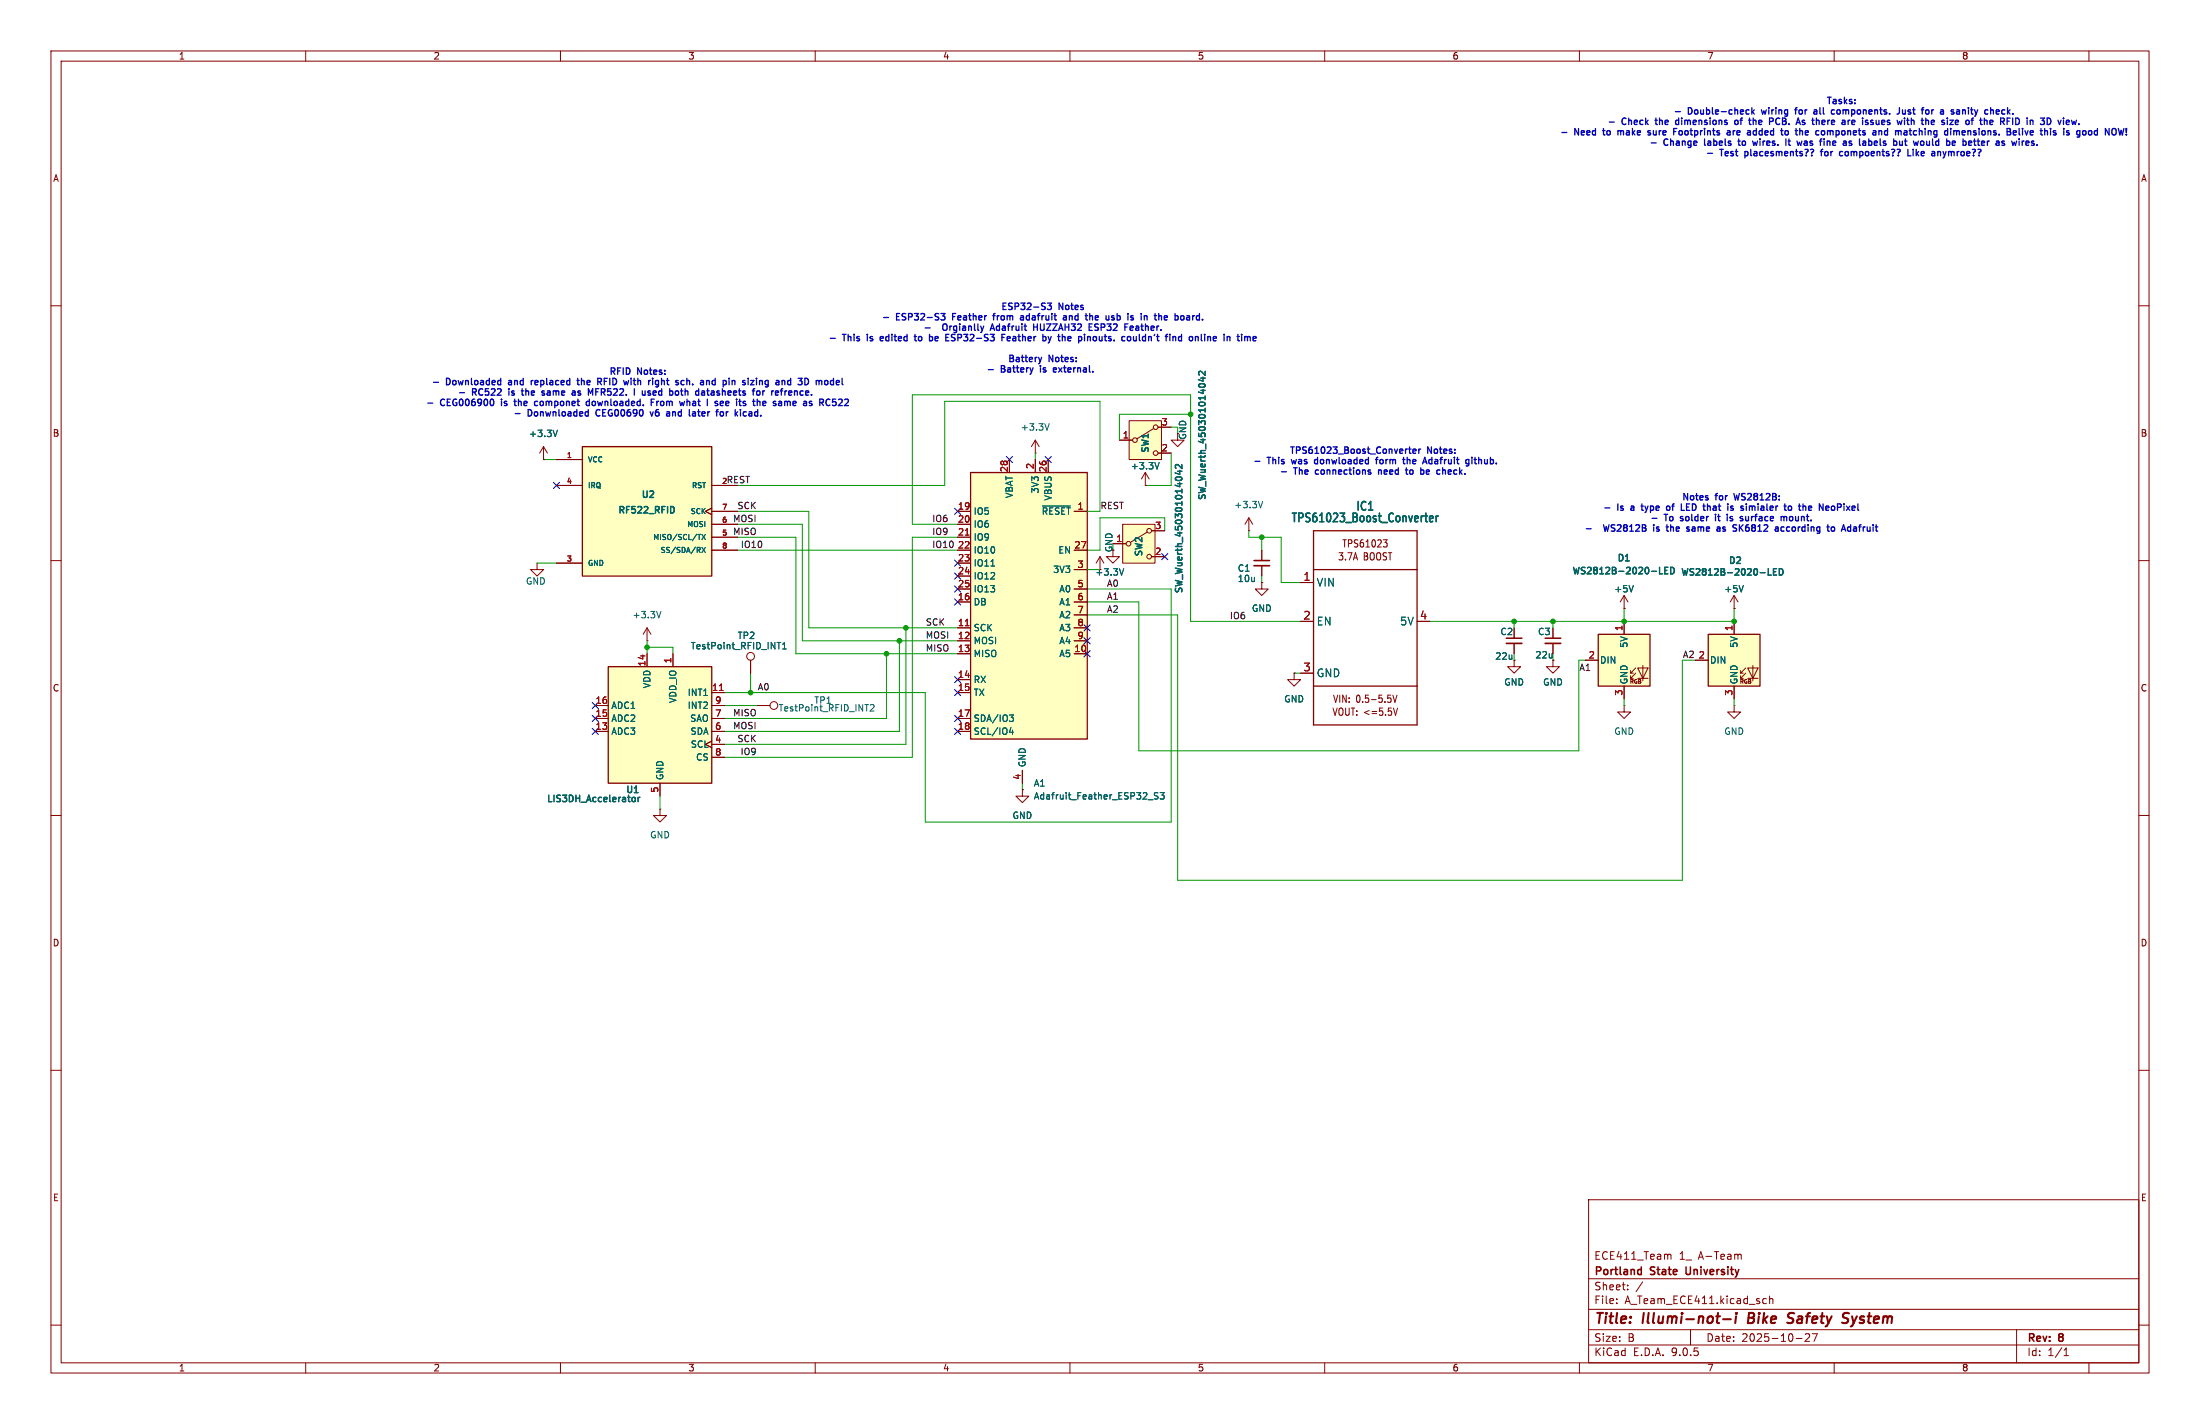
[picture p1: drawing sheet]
<svg xmlns="http://www.w3.org/2000/svg" width="432mm" height="279mm" viewBox="0 0 432 279" stroke-linecap="round" stroke-linejoin="round" font-family="sans-serif">
<g fill="none" stroke="#840000" stroke-width=".2">
<path d="M10 10h411.8v259.4h-411.8zM12 12h407.8v255.4h-407.8zM60 10v2M110 10v2M160 10v2M210 10v2M260 10v2M310 10v2M360 10v2M410 10v2M10 60h2M419.8 60h2"/>
<path d="M203.2 88.9h.1M203.2 86.4l-.8 1.2M203.2 86.4l.8 1.2M203.2 86.4v2.5M224.8 95.3h.1M224.8 92.7l-.8 1.3M224.8 92.7l.8 1.3M224.8 92.7v2.6M10 110h2M105.4 110.5v1.3h-1.3l1.3 1.2 1.3-1.2h-1.3M105.4 110.5h.1M215.9 109.2l-.8 1.3"/>
<path d="M215.9 109.2l.8 1.3M215.9 109.2v2.6M218.4 108v1.2h1.3l-1.3 1.3-1.2-1.3h1.2M419.8 110h2M127 125.7h.1M127 123.2l.8 1.3M127 123.2l-.8 1.3M127 123.2v2.5M340.4 138.4v1.3h1.2l-1.2 1.3-1.3-1.3h1.3M340.4 138.4h.1M10 160h2M419.8 160h2"/>
<path d="M10 210h2M419.8 210h2M311.8 235.4h108v32h-108zM10 260h2M311.8 256.9h108M311.8 250.9h108M317.3 255.6v.2M317.3 254.9v.1M319.5 252.9v.2M319.5 252.2v.1M322.4 251.5l-1.3 1.9M327.5 246.1l.5 .2v.8"/>
<path d="M341.3 246.1l.5 .2v.8M346.1 255.7h.6M346.1 254.9h.6M347.3 254.9l.2-.1 .4 .1 .1 .9M347.3 254.3v1.5M419.8 260h2M60 267.4v2M110 267.4v2M160 267.4v2M210 267.4v2M260 267.4v2M310 267.4v2"/>
<path d="M311.8 263.9h108M311.8 260.9h108M331.8 260.9v3M352.5 262.6h1.2M355.1 261.8v.5l-.8 .9h.9M356.7 261.7l-.7 1.5M360 267.4v2M395.8 260.9v6.5M405.1 266h.9M405.1 264.9l.4-.4v1.5M410 267.4v2"/>
</g>
<path d="M338.2 258.8h1.5M340.7 258.3l-.1 1.3M340.8 257.6v.2M343.3 257.6l-.2 2h.7M351.8 259.4a.85 .85 0 0 1-1 .1M351.9 257.6h-.5l-.3 .2a.45 .45 0 0 0 .2 .8l.5 .1M362 257.7h.9M362 258.6l.6 .1a.51 .51 0 0 1 .1 .6 .51 .51 0 0 1-.4 .3h-.5M363.5 260.2l-.2 .1" fill="none" stroke="#840000" stroke-width=".4"/>
<path d="M321.7 249.1h.4M322.1 248.6v1.5M322.1 250l-.4 .1M330.9 248.6l.1 1.3" fill="none" stroke="#840000" stroke-width=".3"/>
<path d="M205.9 83.1l-.4 1.3M227.5 90.7l-.4 1.3M129.7 120l-.4 1.2M220.6 111.6l-.5 1.2" fill="none" stroke="#006464" stroke-width=".2"/>
<path d="M220.3 102.9h6.4v7.6h-6.4z" fill="#ffffc2"/>
<g fill="none" stroke="#840000" stroke-width=".2">
<path d="M231.1 85.1v1.3h1.3l-1.3 1.2-1.2-1.2h1.2M218.4 106.7h2.6M220.3 102.9h6.4v7.6h-6.4zM225.2 104.4l-3.3 2M226.1 104.1h2.5M226.1 109.2h2.5M255.3 114.3h2.5M271.5 105.9h.8l-.4 .5 .3 .2 .1 .5-.3 .2h-.3M254 132.1v1.3h1.3l-1.3 1.2-1.3-1.2h1.3M254 132.1h.1M255.3 121.9h2.5M255.3 132.1h2.5"/>
<path d="M273.4 136.4l.4 1.4 .4-1.4M273.5 138.9l.4 1.5 .4-1.5M278.1 121.9h2.6M297.2 129.5v1.3h1.2l-1.2 1.3-1.3-1.3h1.3M297.2 129.5h.1M297.2 126.2v2.1M318.8 138.4v1.3h1.2l-1.2 1.3-1.3-1.3h1.3M318.8 138.4h.1"/>
<circle cx="221.5" cy="106.7" r=".46"/>
<circle cx="225.6" cy="104.1" r=".46"/>
<circle cx="225.6" cy="109.2" r=".46"/>
</g>
<path d="M231.1 92.5h.9M231.5 92.3v.8l-.9-.3M232 91.1v.8l-.9-.8-.4 .3 .1 .5" fill="none" stroke="#006464" stroke-width=".25"/>
<path d="M257.8 104.1h20.3v38.1h-20.3zM257.8 111.8h20.3M257.8 134.6h20.3" fill="none" stroke="#840000" stroke-width=".25"/>
<path d="M280.6 102.1l.2 .3 .4-.1M280.6 101.5l.2-.3h.3l.2 .3v.1l-.7 .2M281.9 101.2v1.2M282.3 101.2l-.3 .1-.1 .3" fill="none" stroke="#006464" stroke-width=".29"/>
<path d="M295.7 125.2h3" fill="none" stroke="#840000" stroke-width=".3"/>
<path d="M295.7 126.2h3" fill="none" stroke="#840000" stroke-width=".33"/>
<path d="M335.3 124.5h10.1v10.1h-10.1z" fill="#ffffc2"/>
<g fill="none" stroke="#840000" stroke-width=".2">
<path d="M247.6 114.3v1.3h1.3l-1.3 1.2-1.2-1.2h1.2M247.6 114.3h.1M247.6 108v2M247.6 111v2M340.4 119.4h.1M340.4 116.8v2.6M340.4 116.8l-.8 1.3M340.4 116.8l.7 1.3M304.8 123.2v2M304.8 126.2v2.1M332.7 129.5h2.6M340.4 121.9v2.6"/>
<path d="M340.4 134.6v2.6M341.6 132.1h.5M341.6 133.1h.5M342.6 131.1l-1 1v-.5M342.6 132.1l-1 1v-.5M343 131.1h2.1l-1.1 2zM343 133.1h2.1M344 130.6v3"/>
</g>
<path d="M335.3 124.5h10.1v10.1h-10.1z" fill="none" stroke="#840000" stroke-width=".25"/>
<path d="M347.1 111.6v1.2h.6M348.1 112.2h.4M348.7 111.6h-.6v1.2h.6M349.2 111.6a.64 .64 0 0 1 .8 .6 .64 .64 0 0 1-.8 .6z" fill="none" stroke="#006464" stroke-width=".25"/>
<path d="M342.2 114.9l-.4 1.2" fill="none" stroke="#006464" stroke-width=".2"/>
<path d="M246.1 110h3.1M303.3 125.2h3" fill="none" stroke="#840000" stroke-width=".3"/>
<path d="M246.1 111h3.1M303.3 126.2h3" fill="none" stroke="#840000" stroke-width=".33"/>
<path d="M221.6 82.6h6.4v7.6h-6.4z" fill="#ffffc2"/>
<g fill="none" stroke="#840000" stroke-width=".2">
<path d="M219.7 86.4h2.5M221.6 82.6h6.4v7.6h-6.4zM226.4 84.1l-3.3 2M227.3 83.8h2.6M227.3 88.9h2.6M245.1 104.1h.1M245.1 101.6l-.8 1.3M245.1 101.6l.8 1.3M245.1 101.6v2.5"/>
<circle cx="222.8" cy="86.4" r=".46"/>
<circle cx="226.8" cy="83.8" r=".46"/>
<circle cx="226.8" cy="88.9" r=".46"/>
</g>
<path d="M235.7 74.2h.8M236.1 74v.8l-.9-.3M236.5 72.9v.7l-.9-.7-.3 .2 .1 .5" fill="none" stroke="#006464" stroke-width=".25"/>
<path d="M247.8 98.4l-.4 1.2" fill="none" stroke="#006464" stroke-width=".2"/>
<path d="M313.7 124.5h10.1v10.1h-10.1z" fill="#ffffc2"/>
<path d="M313.7 124.5h10.1v10.1h-10.1z" fill="none" stroke="#840000" stroke-width=".25"/>
<g fill="none" stroke="#840000" stroke-width=".2">
<path d="M318.8 119.4h.1M318.8 116.8v2.6M318.8 116.8l-.8 1.3M318.8 116.8l.7 1.3M148.6 138.4h2.5M304.8 129.5v1.3h1.3l-1.3 1.3-1.3-1.3h1.3M304.8 129.5h.1M311.1 129.5h2.6M318.8 121.9v2.6M318.8 134.6v2.6M320 132.1h.5M320 133.1h.5"/>
<path d="M321.1 131.1l-1.1 1v-.5M321.1 132.1l-1.1 1v-.5M321.4 131.1h2.1l-1 2zM321.4 133.1h2.1M322.5 130.6v3"/>
<circle cx="151.9" cy="138.4" r=".76"/>
</g>
<path d="M325.7 111.3v1.3h.6M326.8 111.9h.4M327.4 111.3h-.6v1.3h.6M327.9 111.3a.64 .64 0 0 1 .7 .7 .64 .64 0 0 1-.7 .6z" fill="none" stroke="#006464" stroke-width=".25"/>
<path d="M320.6 114.9l-.4 1.2M170.8 138.4l.5-.2 .3 .4-.8 .9h.8" fill="none" stroke="#006464" stroke-width=".2"/>
<path d="M190.5 92.7h22.9v52.3h-22.9z" fill="#ffffc2"/>
<path d="M190.5 92.7h22.9v52.3h-22.9z" fill="none" stroke="#840000" stroke-width=".25"/>
<g fill="none" stroke="#840000" stroke-width=".2">
<path d="M106.7 90.2h.1M106.7 87.6l.7 1.3M106.7 87.6l-.8 1.3M106.7 87.6v2.6M198.1 90.2v2.5M203.2 90.2v2.5M205.7 90.2v2.5M188 100.3h2.5M188 102.9h2.5M188 105.4h2.5M188 108h2.5M188 110.5h2.5"/>
<path d="M188 113h2.5M188 115.6h2.5M188 118.1h2.5M210.8 100.3h2.6M210.8 108h2.6M210.8 115.6h2.6M210.8 118.1h2.6M210.8 111.8h2.6M188 123.2h2.5M188 125.7h2.5M188 128.3h2.5M188 133.4h2.5"/>
<path d="M188 135.9h2.5M210.8 123.2h2.6M210.8 125.7h2.6M210.8 128.3h2.6M210.8 120.7h2.6M188 141h2.5M188 143.5h2.5M200.7 151.1v2.6"/>
</g>
<path d="M189.5 105h.7M189.5 122.8h.7" fill="none" stroke="#a90000" stroke-width=".2"/>
<path d="M109.4 84.4l-.4 1.3M204.6 99.3h5.5M194.5 111.1h.7M198.1 140.3h.8l-.4 .5 .3 .1 .1 .4-.2 .2h-.4M198.4 142.8l-.3 .9h.8M198.7 143.2v.9M225.4 156.9h.9M227.3 155.6l-.5-.1-.2 .1v.4l.6 .2 .1 .3-.3 .3-.4-.1M227.7 155.5h.8l-.4 .5 .3 .1v.6l-.1 .1-.6-.1" fill="none" stroke="#006464" stroke-width=".2"/>
<path d="M114.3 87.6h25.4v25.4h-25.4z" fill="#ffffc2"/>
<path d="M114.3 87.6h25.4v25.4h-25.4z" fill="none" stroke="#840000" stroke-width=".25"/>
<g fill="none" stroke="#840000" stroke-width=".2">
<path d="M109.2 95.3h5.1M109.2 90.2h5.1M139.7 99.7l-1.3 .6 1.3 .7M139.7 95.3h5.1M109.2 110.5h5.1M139.7 100.3h5.1M139.7 102.9h5.1M139.7 105.4h5.1M139.7 108h5.1M147.3 129.5v2.6M200.7 154.9v1.3h1.2l-1.2 1.3-1.3-1.3h1.3M200.7 154.9h.1"/>
<circle cx="147.3" cy="128.8" r=".76"/>
</g>
<path d="M136.9 104.9h.6M137.8 104.9l.6 1M137.8 107.4l.6 1M138.4 104.9l-.6 1M138.4 107.4l-.6 1M152.5 126.1h.7M153.6 127.3h.7M153.6 126.4l.4-.3v1.2" fill="none" stroke="#006464" stroke-width=".2"/>
<path d="M132.1 99.4l.3 .5-.3 .7" fill="none" stroke="#006464" stroke-width=".25"/>
<path d="M119.4 130.8h20.3v22.9h-20.3z" fill="#ffffc2"/>
<path d="M119.4 130.8h20.3v22.9h-20.3z" fill="none" stroke="#840000" stroke-width=".25"/>
<g fill="none" stroke="#840000" stroke-width=".2">
<path d="M106.7 90.2h.1M109.2 95.3h5.1M109.2 90.2h5.1M139.7 99.7l-1.3 .6 1.3 .7M139.7 95.3h5.1M198.1 90.2v2.5M203.2 90.2v2.5M205.7 90.2v2.5M219.7 86.4h2.5M224.8 95.3h.1M227.3 83.8h2.6M227.3 88.9h2.6"/>
<path d="M109.2 110.5h5.1M139.7 100.3h5.1M139.7 102.9h5.1M139.7 105.4h5.1M139.7 108h5.1M188 100.3h2.5M188 102.9h2.5M188 105.4h2.5M188 108h2.5M188 110.5h2.5M188 113h2.5M188 115.6h2.5"/>
<path d="M188 118.1h2.5M210.8 100.3h2.6M210.8 108h2.6M210.8 115.6h2.6M210.8 118.1h2.6M210.8 111.8h2.6M218.4 106.7h2.6M226.1 104.1h2.5M226.1 109.2h2.5M247.6 114.3h.1M247.6 108v2M247.6 111v2"/>
<path d="M255.3 114.3h2.5M318.8 119.4h.1M340.4 119.4h.1M116.8 138.4h2.6M127 128.3v2.5M132.1 128.3v2.5M139.7 135.9h2.5M139.7 138.4h2.5M147.3 129.5v2.6M188 135.9h2.5M188 123.2h2.5M188 125.7h2.5"/>
<path d="M188 128.3h2.5M188 133.4h2.5M210.8 123.2h2.6M210.8 125.7h2.6M210.8 128.3h2.6M210.8 120.7h2.6M254 132.1h.1M255.3 121.9h2.5M255.3 132.1h2.5M278.1 121.9h2.6M297.2 129.5h.1M297.2 126.2v2.1"/>
<path d="M304.8 129.5h.1M304.8 123.2v2M304.8 126.2v2.1M311.1 129.5h2.6M318.8 121.9v2.6M318.8 134.6v2.6M332.7 129.5h2.6M340.4 121.9v2.6M340.4 134.6v2.6M116.8 141h2.6M116.8 143.5h2.6M129.5 158.8v1.2h-1.2l1.2 1.3 1.3-1.3h-1.3"/>
<path d="M129.5 158.8h.1M129.5 153.7v2.5M139.7 145.4l-1.3 .7 1.3 .6M139.7 141h2.5M139.7 143.5h2.5M139.7 146.1h2.5M139.7 148.6h2.5M188 141h2.5M188 143.5h2.5M200.7 154.9h.1M200.7 151.1v2.6"/>
</g>
<path d="M189.5 105h.7M141.2 135.5h.7M189.5 122.8h.7" fill="none" stroke="#a90000" stroke-width=".2"/>
<g fill="none" stroke="#006464" stroke-width=".25">
<path d="M235.7 74.2h.8M236.1 74v.8l-.9-.3M236.5 72.9v.7l-.9-.7-.3 .2 .1 .5M132.1 99.4l.3 .5-.3 .7M231.1 92.5h.9M231.5 92.3v.8l-.9-.3M232 91.1v.8l-.9-.8-.4 .3 .1 .5M325.7 111.3v1.3h.6M326.8 111.9h.4M327.4 111.3h-.6v1.3h.6M327.9 111.3a.64 .64 0 0 1 .7 .7 .64 .64 0 0 1-.7 .6zM347.1 111.6v1.2h.6"/>
<path d="M348.1 112.2h.4M348.7 111.6h-.6v1.2h.6M349.2 111.6a.64 .64 0 0 1 .8 .6 .64 .64 0 0 1-.8 .6zM125.2 156.4v.9M125.6 156.4l-.4 .3"/>
</g>
<g fill="none" stroke="#009600" stroke-width=".2">
<path d="M106.7 90.2h2.5M144.8 95.3h40.6v-16.6h30.5v21.6h-2.5M203.2 88.9v1.3M229.9 88.9v6.4h-5.1M229.9 83.8h1.2M233.7 81.3h-14v5.1M105.4 110.5h3.8M144.8 105.4h11.4v22.9h31.8M144.8 100.3h13.9v22.9h29.3M144.8 102.9h12.7v22.8h30.5M144.8 108h43.2M188 102.9h-8.9v-25.4h54.6v44.4h21.6"/>
<path d="M188 105.4h-8.9v43.2h-36.9M213.4 118.1h10.1v29.2h86.4v-17.8h1.2M213.4 115.6h16.5v45.7h-48.3v-25.4h-39.4M213.4 111.8h2.5M228.6 104.1v-2.5h-12.7v6.4h-2.5M245.1 104.1v1.3h6.4v8.9h3.8M247.6 105.4v2.6M247.6 113v1.3M318.8 119.4v2.5M340.4 119.4v2.5h-59.7M127 127h5.1v1.3M127 125.7v2.6"/>
<path d="M142.2 138.4h6.4M147.3 132.1v3.8M174 128.3v12.7h-31.8M176.5 125.7v17.8h-34.3M177.8 123.2v22.9h-35.6M213.4 120.7h17.7v52h99.1v-43.2M254 132.1h1.3M297.2 121.9v1.3M297.2 128.3v1.2M304.8 121.9v1.3M304.8 128.3v1.2M318.8 137.2v1.2"/>
<path d="M340.4 137.2v1.2M129.5 156.2v2.6M200.7 153.7v1.2"/>
</g>
<g fill="none" stroke="#000084" stroke-width=".2">
<path d="M108.6 94.6l1.2 1.3M109.8 94.6l-1.2 1.3M187.4 99.7l1.2 1.2M188.6 99.7l-1.2 1.2M197.5 89.6l1.2 1.2M198.7 89.6l-1.2 1.2M205.1 89.6l1.2 1.2M206.3 89.6l-1.2 1.2M187.4 115l1.2 1.2M187.4 117.5l1.2 1.2M187.4 112.4l1.2 1.2M187.4 109.9l1.2 1.2"/>
<path d="M188.6 115l-1.2 1.2M188.6 117.5l-1.2 1.2M188.6 112.4l-1.2 1.2M188.6 109.9l-1.2 1.2M228 108.6l1.2 1.2M229.2 108.6l-1.2 1.2M116.2 137.8l1.2 1.2M117.4 137.8l-1.2 1.2M187.4 132.7l1.2 1.3M187.4 135.3l1.2 1.2M188.6 132.7l-1.2 1.3M188.6 135.3l-1.2 1.2"/>
<path d="M212.8 122.6l1.2 1.2M212.8 125.1l1.2 1.2M212.8 127.7l1.2 1.2M214 122.6l-1.2 1.2M214 125.1l-1.2 1.2M214 127.7l-1.2 1.2M116.2 140.4l1.2 1.2M116.2 142.9l1.2 1.2M117.4 140.4l-1.2 1.2M117.4 142.9l-1.2 1.2M187.4 142.9l1.2 1.2M187.4 140.4l1.2 1.2"/>
<path d="M188.6 142.9l-1.2 1.2M188.6 140.4l-1.2 1.2"/>
</g>
<g fill="none" stroke="#0000c2" stroke-width=".25">
<path d="M306.6 26h.9M314.5 25.6h.5M315.9 24h.9M317.6 25.6v.9M318 25.7l-.4 .1M323.6 25.6l.3 .1M323.6 26.1h.3l.1 .2-.5 .2M324.1 28h1M324.8 23.6h.5M328.8 21.9h1M329.1 25.2h-.6v1.3M329.4 23.6h-.4l-.1 .2v.5l.5 .1"/>
<path d="M330.1 25.7l-.3-.1-.3 .3 .1 .5h.5M335.2 30.1h.9M340.2 25.6v.9M340.5 23.7l.2-.1 .4 .1v.5l-.1 .2-.5-.1zM340.5 25.6l-.3 .3M341 25.7v.7M341.1 27.7h.5M341.3 27.3v1l.3 .2M341.5 25.9l-.6 .2M343.8 21.1v1.3M344 21.9l.3 .5M344.2 23.6h.4l.1 .8"/>
<path d="M344.3 21.5l-.5 .5M344.7 25.2v1.3M345 27.7l-.3 .8-.2-.6-.3 .6M345.5 25.6l-.2 .3v.3l.2 .3M348.6 24.1l.3 .3 .4-.1M350.9 27.7h.5M351.1 27.3v1l.3 .2M352.2 21.5h.5M352.3 25.6h.5M352.5 25.2v1.1l.2 .2M352.7 21.1l-.3 .2v1.1M354.1 27.7h.5l.1 .8"/>
<path d="M354.1 28.5h.6M354.7 28l-.6 .1M356.2 21.5l.3 .1 .1 .8M356.6 21.8l-.4 .1M356.6 22.3l-.4 .1M357.3 29.7h.5M357.5 29.5v1.1M359.7 25.7l.1 .8M359.9 21.5l.1 .1M360 22.3l-.1 .1M360.4 25.6v1.3M360.4 26.4l.1 .1"/>
<path d="M360.5 25.6l-.1 .1M361 21.5l-.5 .3 .1 .5 .4 .1M361.3 29.7l.3 .1M361.6 30.5l-.3 .1M365 27.3v1M366.8 27.3v1.2M367.9 27.9v.6h.5M368.5 27.9v.1l-.6 .1M369.3 23.8l.1 .6h.4M369.9 23.9l-.6 .1M372 25.6v.9M372.1 25.7l-.1 .1"/>
<path d="M373.4 21.5l.1 .8h.5M374 21.5v.9M374.5 30.6h.6M375.5 29.3v.1M375.5 29.7v.9M375.6 27.7l.2 .8M376.7 25.2v1.3M377.2 25.7l-.5 .1M379.2 21.5v.9M379.5 21.5l-.3 .3M379.9 27.9v.4l.3 .2M380.5 29.7l.4 .2v.7"/>
<path d="M381.5 24l.2 .2-.2 .2M381.5 23.6h.1M383.1 21.5l.3 .1M383.1 22h.3l.1 .2-.4 .2M386 23.6h.3l.2 .2-.1 .5-.4 .1M386.3 25.8l.4-.1 .1 .8M386.3 25.6v.9M386.4 21.1v.1M386.4 21.5v.9M386.4 28.1l.6-.1-.1-.3h-.3l-.2 .2v.6h.5M390.4 27.7h-.2M391.2 23.8v.1l-.6 .1"/>
<path d="M393.5 21.6l-.4-.1-.2 .3 .1 .5h.5M395 23.2v1.2M396.9 27.7v.8M397.3 27.7l-.4 .2M398.1 27.7l-.5 .2 .1 .6h.4M398.2 28l-.6 .1M398.5 25.7l.4-.1 .2 .3-.6 .2M398.5 26.4h.5M405 23.2v.1M405 23.6v.8M408 24.3v.1M411.3 25.6l.4 .1"/>
<path d="M411.7 26.4l-.4 .1M411.7 25.2v1.3M414.6 26.3l.2 .2 .5-.2M205 59.5h.1M205.6 59.5h.8l-.5 .5 .4 .1v.5l-.2 .1-.5-.1M84 79.1h.9M85.1 75h1M90.2 77.1h1M96.9 78.6v.5l-.2 .4M100.9 78.7h.4M101 78.3v1.1l.3 .2M102.3 76.7h.5"/>
<path d="M102.5 76.3v1.1l.3 .1M104.3 74.6v.9M104.6 74.6l-.3 .3M105.1 78.7l.4 .1M105.5 79.5l-.4 .1M106.5 77.1l.3 .1 .1 .2-.4 .1M113.2 74.6h.5M113.4 74.2v1.1l.3 .2M113.4 77.5h.4M113.8 76.7l-.4 .2 .1 .2h.3M114.1 74.2v1.3M114.3 74.6l-.2 .2"/>
<path d="M115.3 78.7l.4 .1M115.5 77.5v-1.2l.4 .9 .4-.9v1.2M115.7 79.5l-.4 .1M115.7 78.3v1.3M116.6 78.7l-.4 .3 .1 .5 .3 .1M116.9 76.9h.5M116.9 76.3v1.2M118.6 74.8h.4M119.2 74.2h-.6v1.3M124.3 74.6h.5M126.1 76.7v.8l.5-.1M126.6 76.7v.8"/>
<path d="M128.4 76.7l.3 .1 .1 .2-.6 .1M128.7 77.5h-.3M128.9 74.6l.3 .1M128.9 78.7v.9M129.2 75.4l-.3 .1M129.2 74.6v1.1l-.2 .2M129.3 78.7l-.4 .3M129.9 78.7l-.3 .3v.3l.3 .3M134.5 76.3v1.2M134.7 76.7l.3 .1M134.8 74.8l.5-.1 .1 .8M135.2 78.7l.2 .2v.7"/>
<path d="M139.7 76.7l.4 .1 .1 .7M140 74.6l.4 .1M140.2 77l-.5 .1M140.2 77.5h-.5M140.4 75.4l-.4 .1M140.4 74.2v1.3M141.9 78.8l-.3-.1-.2 .2v.6h.5M142 79l-.6 .2M145.2 78.3v1.1M145.8 75.4l.3 .1M146.1 74.6l-.3 .2v.2l.3 .1M147.7 78.7h.5"/>
<path d="M147.9 78.3v1.1l.3 .2M150.2 75.9h.1M150.3 74.7l-.1 .2 .1 .5M151.5 76.7v.8M152.2 76.9v.5l.2 .1M152.3 78.8l-.3-.1-.2 .2v.2l.5 .1v.3h-.5M152.8 77l-.6 .1M155.9 76.7v.8M156.1 78.7l.1 .3-.6 .2M156.2 79.5l-.1 .1M156.3 76.7l.2 .2v.6M156.6 75.4l.2 .1 .6-.1"/>
<path d="M156.6 74.2h.8l-.4 .5 .4 .1M160.9 78.3v1.3M162.3 74.6l-.5 .3 .1 .5 .4 .1M162.9 79.5h-.5M163 66.4h.9M163.4 78.3v.6M164.8 78.3h.3l.2 .3M165.8 78.4l.5-.1 .2 .4-.8 .9h.8M170.2 65.6v.1M173.3 66.1l-.4-.1-.1 .2v.6h.5M173.4 66.3l-.6 .1M173.4 62.3h1"/>
<path d="M179.4 66h.5M179.6 65.6v1.1l.3 .2M180.5 66l-.2 .3v.3l.2 .3M181.6 64.3h1M184 66l-.5 .2 .1 .6 .4 .1M184.1 66.3l-.6 .1M184.7 61.5h.8l-.5 .5 .4 .1v.6l-.2 .1-.5-.1M187.2 66.3l.3 .2-.1 .3-.5 .1M194 72.5h1M194.4 64.8l.4-1.2 .4 1.2M194.5 64.5h.6M194.8 61.9h.5"/>
<path d="M195.3 61.5l-.3 .2v1.1M196.7 66.2h.4M197.7 66.4l.6-.1-.1-.2-.3-.1-.2 .2v.6h.5M199.2 66l-.4 .1M199.3 66.4h-.4l-.1 .2v.2l.5 .1M200.3 62.7h.6M200.3 62h.5l.1 .8M200.9 62.2l-.6 .2M202.9 63.6v1.2M202.9 64.2h.7M203.6 63.6v1.2M204.5 70.1l-.4 .9"/>
<path d="M205.1 60.3v.3M207.3 72.2h-.4l-.1 .1v.6h.5M207.4 72.5l-.6 .1M207.6 66h.5M208.9 61.9l.4 .2v.7M209.3 62.2l-.4 .1M209.3 62.7l-.4 .1M209.9 61.9v.9M210.3 61.9l-.4 .2M213.8 64.2h.4M213.8 64.8h.6M214.4 62v.8"/>
<path d="M214.9 64.8h.4M215 66l.2 .3v.3l-.2 .3M215.1 63.6l-.2 .3 .4 .3M215.2 61.9l-.2 .2v.5l.2 .2M215.6 62.2l-.6 .2M219.3 62.7l.3 .1M219.3 61.5v1.3M219.6 61.9l-.3 .1M221.8 64.4l.6-.1v-.3h-.4l-.2 .2 .1 .6h.5M223.6 65.6v1.1l.2 .2M224 61.5v.1M224 61.9v.9"/>
<path d="M224.7 66l-.4 .1-.1 .2 .1 .5 .4 .1M226.5 61.9h.5M226.9 62.8h.1M227.4 61.5v1.3M227.6 61.9l-.2 .2M233.8 66l-.4 .3 .1 .5 .3 .1M235.3 61.9l-.4 .1-.1 .2 .1 .5 .4 .1M238.1 66.7l.2 .2 .4-.1M238.1 66.2l.2-.2 .4 .2v.1l-.6 .1M245.2 66l.2 .2v.7M245.9 66.4l.6-.1v-.2l-.4-.1-.2 .2 .1 .6h.5M101.1 81.1h1"/>
<path d="M127.6 80.8l.3 .8 .3-.8M131 80.8h.4v.8M131.4 81.1h-.4M131.4 81.6h-.4M136 80.8h.4l.1 .8M136 81.6h.5M136.5 81.1l-.5 .1M141.6 80.8l.4 .2-.1 .5-.3 .1M142.5 80.8v.8M142.6 80.9l-.1 .1M146 80.8h.5M146 81.6h.5"/>
<path d="M246.3 90.5h1M251.5 92.6h1M258.1 90.2l-.1 .6 .1 .1 .4 .1M270.2 89.9v1.1M270.6 92.2v.8M270.9 90.2l-.1 .6 .3 .2M271.1 92.3h-.5M275.8 92.2h.5M276.1 93h.2M276.2 89.7v1.3M276.3 90.2l-.1 .1M276.7 90.2v.8"/>
<path d="M276.9 92.2l-.2 .2v.4l.2 .2M277.3 88.5l.6-.1v-.2l-.4-.1-.2 .2 .1 .6h.5M278.5 88.1v.9M278.8 88.1l-.3 .3M280.4 92.2l-.4 .2v.6h.4M280.6 92.5l-.6 .1M280.7 90.2h.3M281 90.9l-.3 .1M281 89.7v1.3M283.3 92.2l.4 .2v.6M289.3 90.2h.5M289.5 89.7v1.1l.3 .2"/>
<path d="M315 99.7h1M322.1 99.3h.5M322.3 98.9v1.1l.3 .1M327.3 99.3l.5 .2-.1 .5-.4 .1M331 98.9v1.2h.6M331 99.5h.4M336.4 99.3l-.1 .1M336.4 99.7l-.2 .1 .2 .3M344.1 99.3l.3 .2v.6M353 99.3h.5M353.2 98.9v1.1l.3 .1M360.7 98.9h.4l.3 .2-.1 .4h-.6"/>
<path d="M311.3 103.7h1M324.2 101.7h1M324.6 103v.1M324.6 103.4v.8M327.9 103v1.2M328.1 103.4l-.2 .1M332.1 103.4h.5M332.6 103.7h-.3l-.2 .2v.3h.5M336.7 101.3v.9M337.1 101.3h.5M338.2 103.4h.4M338.2 103.7l.4 .2 .1 .1-.2 .2h-.4"/>
<path d="M339.5 102.1h.5M340 101.4l-.3-.1-.2 .2 .1 .2 .4 .1M341.4 103v1.2M341.6 103.5l.5 .7M342.1 103l-.7 .7M342.6 101.3l.1 .8h.4M342.7 103.3v.8M342.7 103.6l-.1 .1M350 103.4h.2M350.2 104.2h-.2M350.3 101.3l.4 .2v.7M351.3 103.4h-.4l-.3 .2 .2 .6h.5"/>
<path d="M351.6 101.3l-.4 .3 .1 .5 .3 .1M361.4 104.2l.4-1.2 .5 1.2M361.5 103.9h.6M364.8 103.4h.5M365.3 103l-.3 .1"/>
</g>
<g fill="none" stroke="#006464" stroke-width=".2">
<path d="M109.4 84.4l-.4 1.3M204.6 99.3h5.5M227.5 90.7l-.4 1.3M136.9 104.9h.6M137.8 104.9l.6 1M137.8 107.4l.6 1M138.4 104.9l-.6 1M138.4 107.4l-.6 1M194.5 111.1h.7M220.6 111.6l-.5 1.2M320.6 114.9l-.4 1.2M342.2 114.9l-.4 1.2"/>
<path d="M152.5 126.1h.7M153.6 127.3h.7M153.6 126.4l.4-.3v1.2M198.1 140.3h.8l-.4 .5 .3 .1 .1 .4-.2 .2h-.4M198.4 142.8l-.3 .9h.8M198.7 143.2v.9M225.4 156.9h.9M227.3 155.6l-.5-.1-.2 .1v.4l.6 .2 .1 .3-.3 .3-.4-.1M227.7 155.5h.8l-.4 .5 .3 .1v.6l-.1 .1-.6-.1"/>
</g>
<path d="M280.6 102.1l.2 .3 .4-.1M280.6 101.5l.2-.3h.3l.2 .3v.1l-.7 .2M281.9 101.2v1.2M282.3 101.2l-.3 .1-.1 .3" fill="none" stroke="#006464" stroke-width=".29"/>
<g fill="#009600" stroke="#009600" stroke-width=".2">
<circle cx="318.8" cy="121.9" r=".46"/>
<circle cx="340.4" cy="121.9" r=".46"/>
<circle cx="233.7" cy="81.3" r=".46"/>
<circle cx="127" cy="127" r=".46"/>
<circle cx="177.8" cy="123.2" r=".46"/>
<circle cx="147.3" cy="135.9" r=".46"/>
<circle cx="174" cy="128.3" r=".46"/>
<circle cx="176.5" cy="125.7" r=".46"/>
<circle cx="247.6" cy="105.4" r=".46"/>
<circle cx="304.8" cy="121.9" r=".46"/>
<circle cx="297.2" cy="121.9" r=".46"/>
</g>
<g font-size="2.8" fill="#840000">
<text x="312.8" y="260.3">Title:</text>
<text x="322.5" y="260.3">Illumi-not-i</text>
<text x="343.9" y="260.3">Bike</text>
<text x="352.5" y="260.3">Safety</text>
<text x="364.1" y="260.3">System</text>
</g>
<g font-size="2.3" fill="#006464">
<text x="266" y="100.6">IC1</text>
<text x="253.2" y="102.9">TPS61023_Boost_Converter</text>
</g>
<g font-size="2.1" fill="#a90000">
<text x="255.7" y="114">1</text>
<text x="255.7" y="121.7">2</text>
<text x="278.6" y="121.7">4</text>
<text x="255.7" y="131.8">3</text>
</g>
<g font-size="2.1" fill="#006464">
<text x="258.3" y="115.3">VIN</text>
<text x="258.3" y="122.9">EN</text>
<text x="274.7" y="122.9">5V</text>
<text x="258.3" y="133.1">GND</text>
</g>
<g font-size="2.1" fill="#840000">
<text x="312.8" y="250.6">Portland</text>
<text x="312.8" y="247.4">ECE411_Team</text>
<text x="324" y="250.6">State</text>
<text x="329.5" y="247.4">1_</text>
<text x="331.6" y="250.6">University</text>
<text x="333.4" y="247.4">A-Team</text>
<text x="312.8" y="256.1">File:</text>
<text x="312.8" y="253.4">Sheet:</text>
<text x="318.9" y="256.1">A_Team_ECE411.kicad_sch</text>
<text x="312.8" y="263.5">Size:</text>
<text x="319.5" y="263.5">B</text>
<text x="334.8" y="263.5">Date:</text>
<text x="341.8" y="263.5">2025-10-27</text>
<text x="397.8" y="263.7">Rev:</text>
<text x="404.2" y="263.7">8</text>
<text x="312.8" y="266.3">KiCad</text>
<text x="320.5" y="266.3">E.D.A.</text>
<text x="328.1" y="266.3">9.0.5</text>
<text x="397.8" y="266.3">Id:</text>
<text x="401.9" y="266.3">1/1</text>
</g>
<g font-size="2" fill="#840000">
<text x="263.3" y="107.6">TPS61023</text>
<text x="262.5" y="110.2">3.7A</text>
<text x="267.6" y="110.2">BOOST</text>
<text x="261.4" y="140.6">VOUT: &lt;=5.5V</text>
<text x="261.5" y="138.1">VIN: 0.5-5.5V</text>
</g>
<g font-size="1.8" fill="#840000">
<text x="35" y="11.9">1</text>
<text x="85" y="11.9">2</text>
<text x="135" y="11.9">3</text>
<text x="185" y="11.9">4</text>
<text x="235" y="11.9">5</text>
<text x="285" y="11.9">6</text>
<text x="335" y="11.9">7</text>
<text x="385" y="11.9">8</text>
<text x="10.3" y="35.9">A</text>
<text x="420.1" y="35.9">A</text>
<text x="10.3" y="85.9">B</text>
<text x="233" y="86.4" transform="rotate(-90 233 86.4)">GND</text>
<text x="420.1" y="85.9">B</text>
<text x="214.9" y="113.1">+3.3V</text>
<text x="218.5" y="108.5" transform="rotate(-90 218.5 108.5)">GND</text>
<text x="294.4" y="124.8">C2</text>
<text x="10.3" y="135.9">C</text>
<text x="420.1" y="135.9">C</text>
<text x="10.3" y="185.9">D</text>
<text x="420.1" y="185.9">D</text>
<text x="10.3" y="235.9">E</text>
<text x="420.1" y="235.9">E</text>
<text x="35" y="269.3">1</text>
<text x="85" y="269.3">2</text>
<text x="135" y="269.3">3</text>
<text x="185" y="269.3">4</text>
<text x="235" y="269.3">5</text>
<text x="285" y="269.3">6</text>
<text x="335" y="269.3">7</text>
<text x="385" y="269.3">8</text>
</g>
<g font-size="1.8" fill="#0000c2">
<text x="331.3" y="22.8">Double-check</text>
<text x="346.3" y="22.8">wiring</text>
<text x="353.4" y="22.8">for</text>
<text x="357.5" y="22.8">all</text>
<text x="358.3" y="20.8">Tasks:</text>
<text x="361.5" y="22.8">components.</text>
<text x="374.9" y="22.8">Just</text>
<text x="380.3" y="22.8">for</text>
<text x="384.4" y="22.8">a</text>
<text x="387" y="22.8">sanity</text>
<text x="394.1" y="22.8">check.</text>
<text x="309" y="26.9">Need</text>
<text x="315.2" y="26.9">to</text>
<text x="318.4" y="24.9">Check</text>
<text x="318.5" y="26.9">make</text>
<text x="325" y="26.9">sure</text>
<text x="325.5" y="24.9">the</text>
<text x="326.6" y="29">Change</text>
<text x="329.9" y="24.9">dimensions</text>
<text x="330.5" y="26.9">Footprints</text>
<text x="335" y="29">labels</text>
<text x="341.5" y="26.9">are</text>
<text x="342" y="24.9">of</text>
<text x="342.2" y="29">to</text>
<text x="345.4" y="24.9">the</text>
<text x="345.6" y="29">wires.</text>
<text x="346" y="26.9">added</text>
<text x="349.8" y="24.9">PCB.</text>
<text x="352.5" y="29">It</text>
<text x="353.2" y="26.9">to</text>
<text x="355.3" y="29">was</text>
<text x="355.7" y="24.9">As</text>
<text x="356.5" y="26.9">the</text>
<text x="359.3" y="24.9">there</text>
<text x="360.3" y="29">fine</text>
<text x="361" y="26.9">componets</text>
<text x="365.3" y="29">as</text>
<text x="365.6" y="24.9">are</text>
<text x="369" y="29">labels</text>
<text x="370.1" y="24.9">issues</text>
<text x="372.7" y="26.9">and</text>
<text x="376.2" y="29">but</text>
<text x="377.5" y="24.9">with</text>
<text x="377.6" y="26.9">matching</text>
<text x="380.7" y="29">would</text>
<text x="382.8" y="24.9">the</text>
<text x="387.2" y="24.9">size</text>
<text x="387.6" y="29">be</text>
<text x="387.8" y="26.9">dimensions.</text>
<text x="391.3" y="29">better</text>
<text x="392.5" y="24.9">of</text>
<text x="395.8" y="24.9">the</text>
<text x="398.4" y="29">as</text>
<text x="400.2" y="24.9">RFID</text>
<text x="400.5" y="26.9">Belive</text>
<text x="406" y="24.9">in</text>
<text x="407.7" y="26.9">this</text>
<text x="412.6" y="26.9">is</text>
<text x="413.1" y="24.9">view.</text>
<text x="415.7" y="26.9">good</text>
<text x="337.7" y="31">Test</text>
<text x="342.9" y="31">placesments??</text>
<text x="358.4" y="31">for</text>
<text x="362.6" y="31">compoents??</text>
<text x="376.5" y="31">Like</text>
<text x="381.7" y="31">anymroe??</text>
<text x="175.9" y="63.2">ESP32-S3</text>
<text x="185.6" y="65.3">Orgianlly</text>
<text x="187.4" y="63.2">Feather</text>
<text x="195.5" y="65.3">Adafruit</text>
<text x="196" y="63.2">from</text>
<text x="196.3" y="61.2">ESP32-S3</text>
<text x="201.8" y="63.2">adafruit</text>
<text x="204.4" y="65.3">HUZZAH32</text>
<text x="207.8" y="61.2">Notes</text>
<text x="210.7" y="63.2">and</text>
<text x="215.7" y="63.2">the</text>
<text x="215.7" y="65.3">ESP32</text>
<text x="220.1" y="63.2">usb</text>
<text x="223.3" y="65.3">Feather.</text>
<text x="224.9" y="63.2">is</text>
<text x="228" y="63.2">in</text>
<text x="231.2" y="63.2">the</text>
<text x="235.7" y="63.2">board.</text>
<text x="165.5" y="67.3">This</text>
<text x="170.7" y="67.3">is</text>
<text x="173.8" y="67.3">edited</text>
<text x="181.1" y="67.3">to</text>
<text x="184.4" y="67.3">be</text>
<text x="188.1" y="67.3">ESP32-S3</text>
<text x="197.7" y="71.4">Battery</text>
<text x="199.7" y="67.3">Feather</text>
<text x="205.9" y="71.4">Notes:</text>
<text x="208.2" y="67.3">by</text>
<text x="211.8" y="67.3">the</text>
<text x="216.2" y="67.3">pinouts.</text>
<text x="225.3" y="67.3">couldn't</text>
<text x="234.4" y="67.3">find</text>
<text x="239.5" y="67.3">online</text>
<text x="87.6" y="75.9">Downloaded</text>
<text x="92.7" y="78">RC522</text>
<text x="100.3" y="75.9">and</text>
<text x="100.3" y="78">is</text>
<text x="103.5" y="78">the</text>
<text x="105.2" y="75.9">replaced</text>
<text x="107.9" y="78">same</text>
<text x="114.3" y="78">as</text>
<text x="114.9" y="75.9">the</text>
<text x="118" y="78">MFR522.</text>
<text x="119.3" y="75.9">RFID</text>
<text x="119.4" y="73.9">RFID</text>
<text x="125" y="75.9">with</text>
<text x="125.1" y="73.9">Notes:</text>
<text x="127.5" y="78">I</text>
<text x="129.6" y="78">used</text>
<text x="130.3" y="75.9">right</text>
<text x="135.5" y="78">both</text>
<text x="136.2" y="75.9">sch.</text>
<text x="141.1" y="78">datasheets</text>
<text x="141.5" y="75.9">and</text>
<text x="146.5" y="75.9">pin</text>
<text x="150.8" y="75.9">sizing</text>
<text x="152.9" y="78">for</text>
<text x="157" y="78">refrence.</text>
<text x="157.9" y="75.9">and</text>
<text x="162.8" y="75.9">3D</text>
<text x="196.5" y="73.4">Battery</text>
<text x="204.7" y="73.4">is</text>
<text x="207.8" y="73.4">external.</text>
<text x="86.5" y="80">CEG006900</text>
<text x="98.9" y="80">is</text>
<text x="102" y="80">the</text>
<text x="103.6" y="82.1">Donwnloaded</text>
<text x="106.4" y="80">componet</text>
<text x="117.1" y="80">downloaded.</text>
<text x="117.5" y="82.1">CEG00690</text>
<text x="128.7" y="82.1">v6</text>
<text x="130.3" y="80">From</text>
<text x="132.4" y="82.1">and</text>
<text x="136.5" y="80">what</text>
<text x="137.3" y="82.1">later</text>
<text x="142.3" y="80">I</text>
<text x="143.2" y="82.1">for</text>
<text x="144.4" y="80">see</text>
<text x="147.3" y="82.1">kicad.</text>
<text x="149.1" y="80">its</text>
<text x="152.9" y="80">the</text>
<text x="157.4" y="80">same</text>
<text x="163.8" y="80">as</text>
<text x="252.9" y="89.4">TPS61023_Boost_Converter</text>
<text x="280.2" y="89.4">Notes:</text>
<text x="248.8" y="91.4">This</text>
<text x="254" y="93.5">The</text>
<text x="254" y="91.4">was</text>
<text x="258.7" y="93.5">connections</text>
<text x="259" y="91.4">donwloaded</text>
<text x="271.5" y="93.5">need</text>
<text x="271.6" y="91.4">form</text>
<text x="277.5" y="91.4">the</text>
<text x="277.5" y="93.5">to</text>
<text x="280.8" y="93.5">be</text>
<text x="281.9" y="91.4">Adafruit</text>
<text x="284.6" y="93.5">check.</text>
<text x="290.8" y="91.4">github.</text>
<text x="317.5" y="100.6">Is</text>
<text x="320.6" y="100.6">a</text>
<text x="323.2" y="100.6">type</text>
<text x="328.6" y="100.6">of</text>
<text x="330" y="98.5">Notes</text>
<text x="332" y="100.6">LED</text>
<text x="336.7" y="98.5">for</text>
<text x="336.9" y="100.6">that</text>
<text x="340.9" y="98.5">WS2812B:</text>
<text x="342.1" y="100.6">is</text>
<text x="345.2" y="100.6">simialer</text>
<text x="354.3" y="100.6">to</text>
<text x="357.7" y="100.6">the</text>
<text x="362.1" y="100.6">NeoPixel</text>
<text x="315.3" y="104.7">WS2812B</text>
<text x="325.5" y="104.7">is</text>
<text x="326.7" y="102.6">To</text>
<text x="328.7" y="104.7">the</text>
<text x="330.3" y="102.6">solder</text>
<text x="333.1" y="104.7">same</text>
<text x="337.7" y="102.6">it</text>
<text x="339.5" y="104.7">as</text>
<text x="340.5" y="102.6">is</text>
<text x="343.2" y="104.7">SK6812</text>
<text x="343.6" y="102.6">surface</text>
<text x="352" y="104.7">according</text>
<text x="352.1" y="102.6">mount.</text>
<text x="362.8" y="104.7">to</text>
<text x="366.1" y="104.7">Adafruit</text>
</g>
<g font-size="1.8" fill="#a90000">
<text x="227.9" y="83.6">3</text>
<text x="220.3" y="86.1">1</text>
<text x="227.9" y="88.6">2</text>
<text x="197.9" y="92.8" transform="rotate(-90 197.9 92.8)">28</text>
<text x="202.9" y="92.1" transform="rotate(-90 202.9 92.1)">2</text>
<text x="205.5" y="92.8" transform="rotate(-90 205.5 92.8)">26</text>
<text x="187.9" y="100.1">19</text>
<text x="211.4" y="100.1">1</text>
<text x="187.9" y="102.6">20</text>
<text x="187.9" y="105.2">21</text>
<text x="187.9" y="107.7">22</text>
<text x="210.8" y="107.7">27</text>
<text x="219" y="106.4">1</text>
<text x="226.6" y="103.9">3</text>
<text x="187.9" y="110.2">23</text>
<text x="187.9" y="112.8">24</text>
<text x="211.4" y="111.5">3</text>
<text x="226.6" y="109">2</text>
<text x="187.9" y="115.3">25</text>
<text x="187.9" y="117.9">16</text>
<text x="211.4" y="115.3">5</text>
<text x="211.4" y="117.9">6</text>
<text x="187.9" y="122.9">11</text>
<text x="187.9" y="125.5">12</text>
<text x="211.4" y="120.4">7</text>
<text x="211.4" y="122.9">8</text>
<text x="211.4" y="125.5">9</text>
<text x="318.5" y="123.9" transform="rotate(-90 318.5 123.9)">1</text>
<text x="340.1" y="123.9" transform="rotate(-90 340.1 123.9)">1</text>
<text x="126.7" y="130.9" transform="rotate(-90 126.7 130.9)">14</text>
<text x="131.8" y="130.2" transform="rotate(-90 131.8 130.2)">1</text>
<text x="187.9" y="128">13</text>
<text x="210.8" y="128">10</text>
<text x="311.7" y="129.3">2</text>
<text x="333.3" y="129.3">2</text>
<text x="139.7" y="135.6">11</text>
<text x="187.9" y="133.1">14</text>
<text x="187.9" y="135.6">15</text>
<text x="318.5" y="136.6" transform="rotate(-90 318.5 136.6)">3</text>
<text x="340.1" y="136.6" transform="rotate(-90 340.1 136.6)">3</text>
<text x="116.8" y="138.2">16</text>
<text x="116.8" y="140.7">15</text>
<text x="116.8" y="143.3">13</text>
<text x="140.3" y="138.2">9</text>
<text x="140.3" y="140.7">7</text>
<text x="140.3" y="143.3">6</text>
<text x="187.9" y="140.7">17</text>
<text x="187.9" y="143.3">18</text>
<text x="140.3" y="145.8">4</text>
<text x="140.3" y="148.3">8</text>
<text x="129.3" y="155.6" transform="rotate(-90 129.3 155.6)">5</text>
<text x="200.4" y="153.1" transform="rotate(-90 200.4 153.1)">4</text>
</g>
<g font-size="1.8" fill="#006464">
<text x="103.7" y="86">+3.3V</text>
<text x="200.3" y="84.7">+3.3V</text>
<text x="225.8" y="89.1" transform="rotate(-90 225.8 89.1)">SW1</text>
<text x="221.8" y="92.3">+3.3V</text>
<text x="121.2" y="101.1">RF522_RFID</text>
<text x="125.7" y="98">U2</text>
<text x="191" y="101.2">IO5</text>
<text x="199" y="97.8" transform="rotate(-90 199 97.8)">VBAT</text>
<text x="204.1" y="96.9" transform="rotate(-90 204.1 96.9)">3V3</text>
<text x="204.4" y="101.2">~{RESET}</text>
<text x="206.6" y="98.3" transform="rotate(-90 206.6 98.3)">VBUS</text>
<text x="237" y="98.3" transform="rotate(-90 237 98.3)">SW_Wuerth_450301014042</text>
<text x="242.2" y="99.9">+3.3V</text>
<text x="191" y="103.7">IO6</text>
<text x="191" y="106.3">IO9</text>
<text x="191" y="108.8">IO10</text>
<text x="191" y="111.4">IO11</text>
<text x="191" y="113.9">IO12</text>
<text x="206.6" y="112.6">3V3</text>
<text x="207.6" y="108.8">EN</text>
<text x="224.5" y="109.4" transform="rotate(-90 224.5 109.4)">SW2</text>
<text x="242.8" y="112.4">C1</text>
<text x="308.4" y="113">WS2812B-2020-LED</text>
<text x="317.3" y="110.5">D1</text>
<text x="329.8" y="113.3">WS2812B-2020-LED</text>
<text x="339.1" y="111">D2</text>
<text x="103.1" y="114.9">GND</text>
<text x="191" y="116.4">IO13</text>
<text x="191" y="119">DB</text>
<text x="207.8" y="116.4">A0</text>
<text x="207.8" y="119">A1</text>
<text x="232.4" y="116.6" transform="rotate(-90 232.4 116.6)">SW_Wuerth_450301014042</text>
<text x="242.8" y="114.4">10u</text>
<text x="316.7" y="116.4">+5V</text>
<text x="338.3" y="116.4">+5V</text>
<text x="124.1" y="121.5">+3.3V</text>
<text x="144.7" y="125.6">TP2</text>
<text x="191" y="124.1">SCK</text>
<text x="207.8" y="121.5">A2</text>
<text x="207.8" y="124.1">A3</text>
<text x="245.6" y="120.2">GND</text>
<text x="301.8" y="124.8">C3</text>
<text x="135.5" y="127.6">TestPoint_RFID_INT1</text>
<text x="191" y="126.6">MOSI</text>
<text x="191" y="129.1">MISO</text>
<text x="207.8" y="126.6">A4</text>
<text x="207.8" y="129.1">A5</text>
<text x="293.4" y="129.6">22u</text>
<text x="301.3" y="129.4">22u</text>
<text x="313.9" y="130.4">DIN</text>
<text x="319.6" y="127.2" transform="rotate(-90 319.6 127.2)">5V</text>
<text x="335.5" y="130.4">DIN</text>
<text x="341.2" y="127.2" transform="rotate(-90 341.2 127.2)">5V</text>
<text x="127.9" y="135.1" transform="rotate(-90 127.9 135.1)">VDD</text>
<text x="134.9" y="136.8">INT1</text>
<text x="191" y="134.2">RX</text>
<text x="191" y="136.8">TX</text>
<text x="295.1" y="134.7">GND</text>
<text x="302.8" y="134.7">GND</text>
<text x="319.6" y="134.4" transform="rotate(-90 319.6 134.4)">GND</text>
<text x="341.2" y="134.4" transform="rotate(-90 341.2 134.4)">GND</text>
<text x="119.9" y="139.3">ADC1</text>
<text x="119.9" y="141.8">ADC2</text>
<text x="132.9" y="138.1" transform="rotate(-90 132.9 138.1)">VDD_IO</text>
<text x="134.9" y="139.3">INT2</text>
<text x="135.4" y="141.8">SAO</text>
<text x="152.7" y="139.8">TestPoint_RFID_INT2</text>
<text x="159.7" y="138.3">TP1</text>
<text x="191" y="141.8">SDA/IO3</text>
<text x="252" y="138">GND</text>
<text x="119.9" y="144.4">ADC3</text>
<text x="135.4" y="144.4">SDA</text>
<text x="135.5" y="146.9">SCL</text>
<text x="136.5" y="149.5">CS</text>
<text x="191" y="144.4">SCL/IO4</text>
<text x="316.7" y="144.4">GND</text>
<text x="338.3" y="144.4">GND</text>
<text x="122.7" y="156">U1</text>
<text x="130.4" y="153.2" transform="rotate(-90 130.4 153.2)">GND</text>
<text x="201.5" y="150.6" transform="rotate(-90 201.5 150.6)">GND</text>
<text x="202.8" y="154.5">A1</text>
<text x="107.2" y="157.7">LIS3DH_Accelerator</text>
<text x="198.6" y="160.9">GND</text>
<text x="202.8" y="157.1">Adafruit_Feather_ESP32_S3</text>
<text x="127.5" y="164.7">GND</text>
</g>
<g font-size="1.8" fill="#0f0f0f">
<text x="142.5" y="94.9">REST</text>
<text x="144.6" y="100">SCK</text>
<text x="215.9" y="100">REST</text>
<text x="143.8" y="102.5">MOSI</text>
<text x="143.8" y="105.1">MISO</text>
<text x="145.3" y="107.6">IO10</text>
<text x="182.9" y="105.1">IO9</text>
<text x="182.9" y="102.5">IO6</text>
<text x="182.9" y="107.6">IO10</text>
<text x="217.2" y="117.8">A1</text>
<text x="217.2" y="115.2">A0</text>
<text x="181.6" y="122.8">SCK</text>
<text x="181.6" y="125.4">MOSI</text>
<text x="217.2" y="120.3">A2</text>
<text x="241.3" y="121.6">IO6</text>
<text x="181.6" y="127.9">MISO</text>
<text x="309.9" y="131.7">A1</text>
<text x="148.6" y="135.5">A0</text>
<text x="143.8" y="143.2">MOSI</text>
<text x="143.8" y="140.6">MISO</text>
<text x="144.6" y="145.7">SCK</text>
<text x="145.2" y="148.2">IO9</text>
</g>
<text font-size="1.8" fill="#009600" x="330.2" y="129.2">A2</text>
<g font-size="1.4" fill="#a90000">
<text x="111.1" y="89.9">1</text>
<text x="111.1" y="95">4</text>
<text x="141.6" y="95">2</text>
<text x="141.6" y="100.1">7</text>
<text x="141.6" y="102.6">6</text>
<text x="141.6" y="105.2">5</text>
<text x="141.6" y="107.7">8</text>
<text x="111.1" y="110.2">3</text>
</g>
<g font-size="1.4" fill="#006464">
<text x="115.3" y="90.9">VCC</text>
<text x="115.3" y="96">IRQ</text>
<text x="135.7" y="96">RST</text>
<text x="135.4" y="101.1">SCK</text>
<text x="128.1" y="106.1">MISO/SCL/TX</text>
<text x="134.8" y="103.6">MOSI</text>
<text x="115.3" y="111.2">GND</text>
<text x="129.5" y="108.7">SS/SDA/RX</text>
</g>
<g font-size="1.1" fill="#840000">
<text x="319.8" y="134.3">RGB</text>
<text x="341.4" y="134.3">RGB</text>
</g>
</svg>
